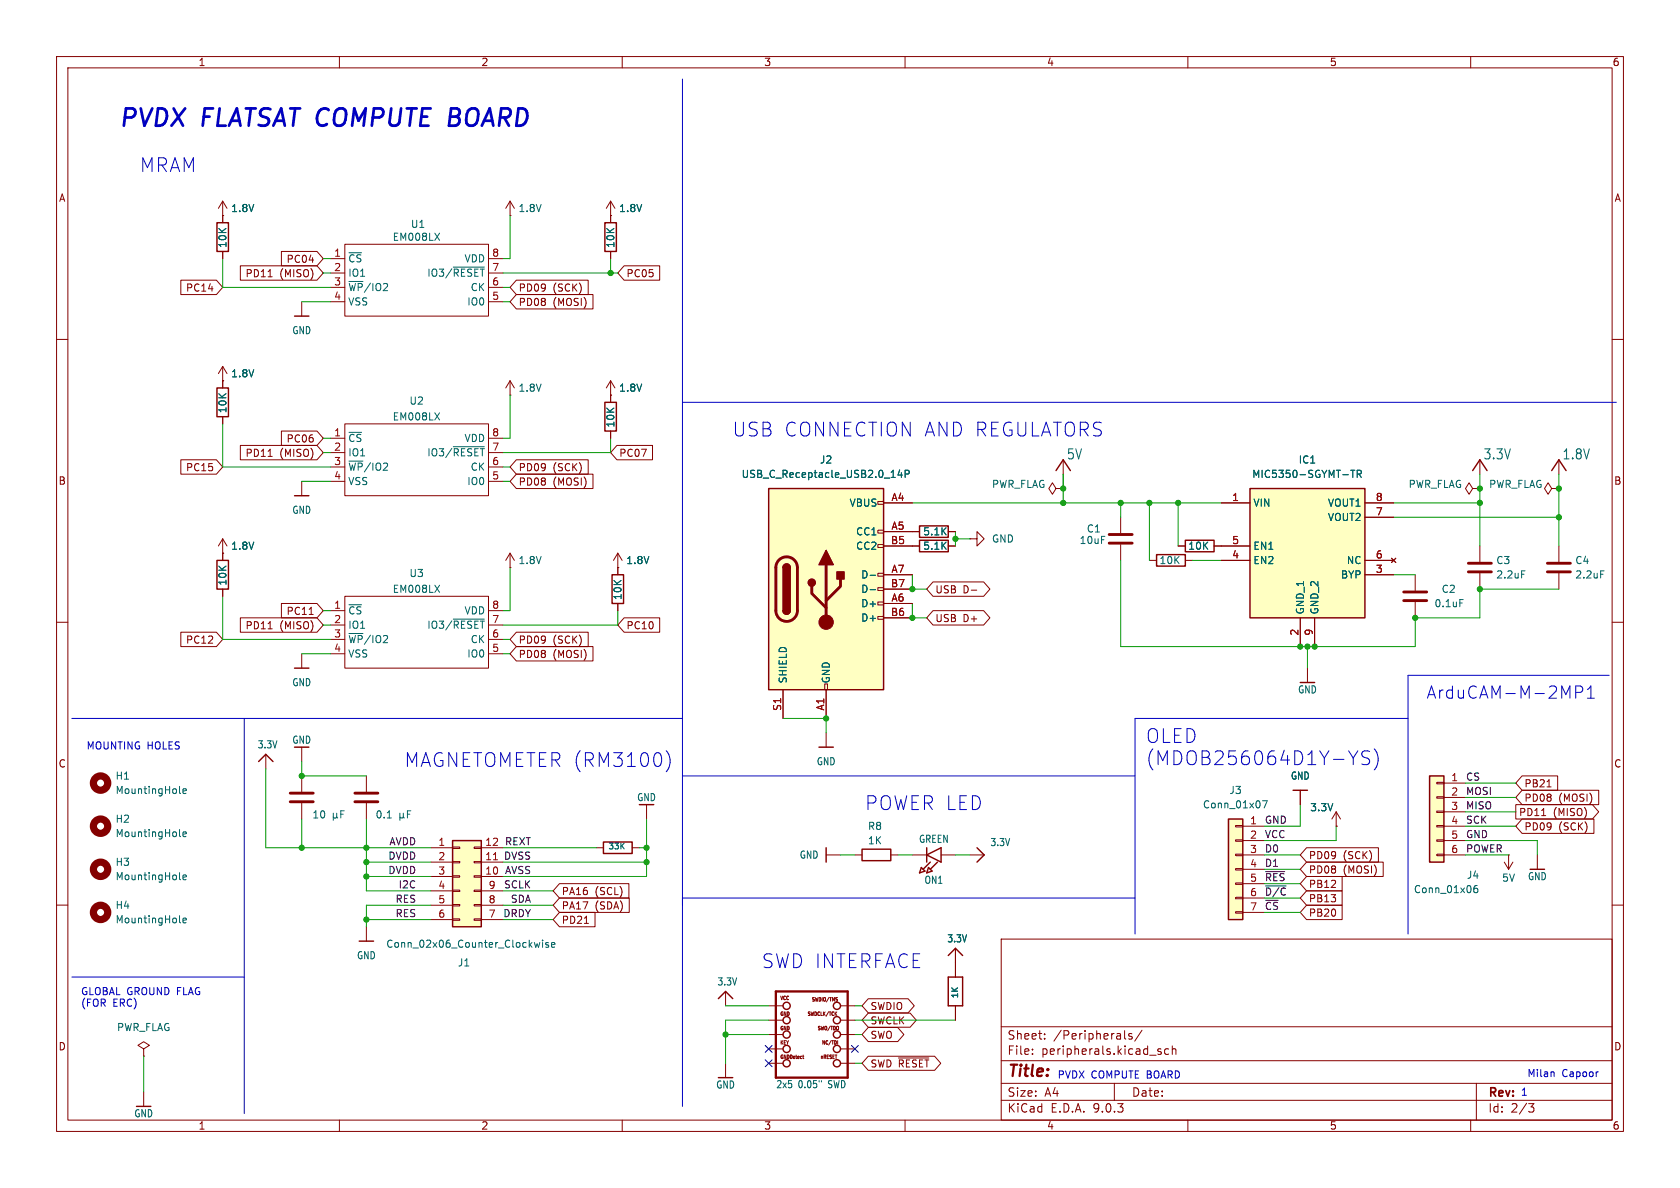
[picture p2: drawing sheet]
<svg xmlns="http://www.w3.org/2000/svg" width="297mm" height="210mm" viewBox="0 0 297 210" stroke-linecap="round" stroke-linejoin="round" font-family="sans-serif">
<g fill="none" stroke="#840000" stroke-width=".18">
<path d="M10 10h277v190h-277zM12 12h273v186h-273zM60 10v2M110 10v2M160 10v2M210 10v2M260 10v2M10 60h2M58.4 77.5h2.6M61 74.9h25.4v12.7h-25.4zM86.4 77.5h2.5M285 60h2"/>
<path d="M39.4 97.8h.1M39.4 95.3v3.8M39.4 95.3l-.8 1.2M39.4 95.3l.7 1.2M53.3 85.1v2.5M58.4 80h2.6M58.4 82.6h2.6M58.4 85.1h2.6M86.4 80h2.5M86.4 82.6h2.5M86.4 85.1h2.5M90.2 97.8l-.8 1.3"/>
<path d="M90.2 97.8l.7 1.3M90.2 97.8v2.5M161.3 96.5h1.3M161.3 94h1.3M167.6 96.5h1.3M167.6 94h1.3M171.4 95.3h1.3v-1.3l1.3 1.3-1.3 1.2v-1.2M171.4 95.3h.1M186.7 86.4l-.6-1.1-.7 1.1 .7 1 .6-1h1.3M188 86.4h.1M198.1 91.4v2.8M198.1 96.3v2.8"/>
<path d="M10 110h2M39.4 104.1v1.3M53.3 115.6v2.5M58.4 108h2.6M58.4 110.5h2.6M58.4 113h2.6M58.4 115.6h2.6M61 105.4h25.4v12.7h-25.4zM86.4 108h2.5M86.4 110.5h2.5M86.4 113h2.5M86.4 115.6h2.5"/>
<path d="M90.2 100.3h.1M285 110h2M64.8 137.2v2.8M146 129.5v2.6M64.8 142v2.8M105.4 149.9h1.3M111.8 149.9h1.2M146 151.1h2.6M151.1 151.1h1.3M157.5 151.1h1.2M161.3 151.1h2.5M166.4 151.1h2.5"/>
<path d="M171.4 151.1h2.6M10 160h2M168.9 167.6v2.6M177 166h108v32h-108zM285 160h2M60 198v2M110 198v2M160 198v2M177 194.5h108M177 191.5h108M177 187.5h108M177 181.5h108"/>
<path d="M182.5 186.3v.1M182.5 185.5v.1M184.7 183.6v.1M184.7 182.8v.1M197 191.5v3M198.8 182.2v1.3l.2 .2M200.1 182.8l-.4-.1-.2 .2 .1 .2 .5 .2v.3h-.6M201.9 182.1l-1.3 2M204.7 185.8l.5 .2 .1 .1-.1 .2-.4 .1M204.7 185.5h.5M206.6 185.5l-.4-.1-.3 .3v.4l.1 .2h.6M207.2 185.5l.3-.1 .3 .1 .1 .9"/>
<path d="M207.2 184.9v1.5M210 198v2M260 198v2M261 191.5v6.5M270.2 195.1h1l-.5 .6 .4 .1 .1 .5-.3 .3h-.4"/>
</g>
<g fill="none" stroke="#840000" stroke-width=".25">
<path d="M38.4 99.1h2v5h-2zM52.1 87.6h2.5M162.6 95.5h5v2h-5zM162.6 93h5v2h-5zM52.1 118.1h2.5M144.8 132.1h2.5M106.7 148.8h5.1v2.1h-5.1zM146 149.9v2.5M152.4 150.1h5.1v2h-5.1zM162.9 153.4l.6 .6-.9 .3zM163.8 151.1l2.6-1.2v2.5zM163.8 149.9v2.5"/>
<path d="M164.1 153.4l.7 .6-1 .3zM164.5 152.4l-1.3 1.3M165.7 152.4l-1.2 1.3M172.7 149.9l1.3 1.2-1.3 1.3M167.6 168.9l1.3-1.3 1.3 1.3"/>
</g>
<g fill="none" stroke="#006464" stroke-width=".18">
<path d="M76.9 73l.8 1.2M77.7 73l-.8 1.2M80.1 79h5.5M76.9 103.4l.8 1.3M77.7 103.4l-.8 1.3M80.1 109.4h5.5M68.5 144.6h.7M70.7 144.4l.2 .2h.2l.2-.2M70.7 143.8v1.2M71.3 144.4l.2 .2M71.3 143.8v.6M72 143.9h.5"/>
<path d="M72.6 143.3h-.6v1.3"/>
</g>
<path d="M196.1 94.5h4.1M196.1 96h4.1M62.7 141.7h4.1M62.7 140.2h4.1" fill="none" stroke="#840000" stroke-width=".51"/>
<path d="M135.9 86.4h20.3v35.5h-20.3z" fill="#ffffc2"/>
<g fill="none" stroke="#840000" stroke-width=".18">
<path d="M155.2 88.6h1v.6h-1zM155.2 93.7h1v.5h-1zM155.2 96.3h1v.5h-1zM156.2 88.9h5.1M156.2 94h5.1M156.2 96.5h5.1M275.6 96.5v2.8M155.2 101.3h1v.6h-1zM155.2 103.9h1v.5h-1zM155.2 106.4h1v.5h-1zM155.2 109h1v.5h-1zM156.2 101.6h5.1"/>
<path d="M156.2 104.1h5.1M156.2 106.7h5.1M156.2 109.2h5.1M275.6 101.3v2.8M138.4 121.9v5.1M145.8 120.9h.5v1h-.5zM146 121.9v5.1M271.8 151.1v2.6"/>
</g>
<path d="M135.9 86.4h20.3v35.5h-20.3zM138.4 100.3a.64 .64 0 0 1 .7-.6 .64 .64 0 0 1 .6 .6M138.4 108a.64 .64 0 0 0 .7 .6 .64 .64 0 0 0 .6-.6M270.5 153.7h2.5" fill="none" stroke="#840000" stroke-width=".25"/>
<path d="M137.7 99a1.9 1.9 0 0 1 2.1-.4 1.9 1.9 0 0 1 1.2 1.7v7.7a1.91 1.91 0 0 1-1.9 1.8 1.91 1.91 0 0 1-1.9-1.8v-7.8l.1-.7zM146 99.8v10.2M273.6 99.6h4M143.5 103.6v1.3l2.5 2.5M148.6 102.4v1.2l-2.6 2.6M273.6 101.1h4" fill="none" stroke="#840000" stroke-width=".51"/>
<g fill="#840000" stroke="#840000" stroke-width=".25">
<path d="M138.4 100.3h1.3v7.7h-1.3z"/>
<path d="M138.6 99.9a.64 .64 0 0 1 .7-.2 .64 .64 0 0 1 .4 .6h-1.3z"/>
<path d="M138.4 108h1.3a.64 .64 0 0 1-.6 .6 .64 .64 0 0 1-.7-.6z"/>
<path d="M146 97.3l1.3 2.5h-2.5z"/>
<path d="M148 101.1h1.2v1.3h-1.2z"/>
<circle cx="143.5" cy="103" r=".63"/>
</g>
<circle cx="146" cy="110" r="1.27" fill="#840000" stroke="#840000" stroke-width=".18"/>
<path d="M159.1 83.1l-.4 .9h.8M159.4 83.6v.8M160 83.8l.6-.1 .1-.1v-.3l-.7-.2v1.3M153.8 101.7h1M153.8 104.2h1M283 100.9h.6" fill="none" stroke="#006464" stroke-width=".18"/>
<path d="M252.7 137.2h2.6v15.2h-2.6z" fill="#ffffc2"/>
<g fill="none" stroke="#840000" stroke-width=".25">
<path d="M252.7 137.2h2.6v15.2h-2.6zM127 176.5l1.3-1.2 1.2 1.2M127 190.5h2.5"/>
<circle cx="139.1" cy="177.8" r=".63"/>
<circle cx="148" cy="177.8" r=".63"/>
<circle cx="139.1" cy="180.3" r=".63"/>
<circle cx="139.1" cy="182.9" r=".63"/>
<circle cx="139.1" cy="188" r=".63"/>
<circle cx="139.1" cy="185.4" r=".63"/>
<circle cx="148" cy="182.9" r=".63"/>
<circle cx="148" cy="180.3" r=".63"/>
<circle cx="148" cy="188" r=".63"/>
<circle cx="148" cy="185.4" r=".63"/>
</g>
<g fill="none" stroke="#840000" stroke-width=".18">
<path d="M254 138.3h1.3v.3h-1.3zM255.3 138.4h3.8M254 140.8h1.3v.3h-1.3zM254 143.4h1.3v.2h-1.3zM254 145.9h1.3v.3h-1.3zM254 148.5h1.3v.2h-1.3zM254 151h1.3v.3h-1.3zM255.3 141h3.8M255.3 143.5h3.8M255.3 146.1h3.8M255.3 148.6h3.8M255.3 151.1h3.8"/>
<path d="M265.9 152.4l.8 1.3M266.7 151.1h.1M266.7 151.1v2.6M267.5 152.4l-.8 1.3M128.3 175.3v2.5M135.9 177.8h2.5M147.7 179.2l.2 .3M147.9 178.9l-.3 .3M148 176.7l.1 .1-.1 .2M148 176.3l.1 .1M148.6 177.8h2.5M128.3 188v2.5"/>
<path d="M135.9 180.3h2.5M135.9 182.9h2.5M135.9 185.4h2.5M135.9 188h2.5M141.9 186.7h.2M142 186.5v.5l.1 .1M148.1 184v.6M148.6 180.3h2.5M148.6 182.9h2.5M148.6 185.4h2.5M148.6 188h2.5"/>
</g>
<path d="M261.1 156.5l-.3 .1a.86 .86 0 0 0 0 1.2l.4-.1 .1-.4-.3-.3h-.2l-.3 .3M145.2 191v.3" fill="none" stroke="#006464" stroke-width=".18"/>
<path d="M137.2 175.3h12.7v15.2h-12.7z" fill="none" stroke="#840000" stroke-width=".41"/>
<path d="M221 86.4h20.3v22.8h-20.3z" fill="#ffffc2"/>
<g fill="none" stroke="#840000" stroke-width=".25">
<path d="M38.4 39.4h2v5.1h-2zM106.9 39.4h2.1v5.1h-2.1zM52.1 55.9h2.5M38.4 68.6h2v5.1h-2zM106.9 71.1h2.1v5.1h-2.1zM186.7 83.2l1.3-1.9 1.2 1.9M204.5 98h5v2.1h-5zM209.5 95.5h5.1v2h-5.1zM221 86.4h20.3v22.8h-20.3zM260.3 83.2l1.3-1.9 1.3 1.9M274.3 83.2l1.3-1.9 1.3 1.9M108.2 101.6h2v5.1h-2z"/>
<path d="M45.7 134.6l1.3-1.2 1.3 1.2M63.5 166.4h2.5M167.6 172.7h2.6v5.1h-2.6z"/>
</g>
<g fill="none" stroke="#840000" stroke-width=".18">
<path d="M39.4 38.1h.1M39.4 35.6v3.8M39.4 35.6l-.8 1.2M39.4 35.6l.7 1.2M107.9 38.1h.1M107.9 35.6v3.8M107.9 35.6l-.7 1.2M107.9 35.6l.8 1.2M39.4 44.5v1.2M53.3 53.3v2.6M58.4 45.7h2.6M58.4 48.3h2.6"/>
<path d="M58.4 50.8h2.6M58.4 53.3h2.6M61 43.2h25.4v12.7h-25.4zM86.4 45.7h2.5M86.4 48.3h2.5M86.4 50.8h2.5M86.4 53.3h2.5M107.9 44.5v1.2M39.4 67.3h.1M39.4 64.8v3.8M39.4 73.7v1.2M39.4 64.8l-.8 1.2"/>
<path d="M39.4 64.8l.7 1.2M90.2 69.9h.1M90.2 67.3l-.8 1.3M90.2 67.3l.7 1.3M90.2 67.3v2.6M107.9 69.9h.1M107.9 67.3v3.8M107.9 76.2v1.3M107.9 67.3l-.7 1.3M107.9 67.3l.8 1.3M109.2 97.8l-.7 1.3M109.2 97.8l.8 1.3"/>
<path d="M109.2 97.8v3.8M188 81.3v2.5M203.2 99.1h1.3M208.3 96.5h1.2M209.5 99.1h1.3M214.6 96.5h6.4M215.9 88.9h5.1M215.9 99.1h5.1M241.3 88.9h5.1M241.3 99.1h5.1M241.3 91.4h5.1M246 98.7l.8 .7"/>
<path d="M246.8 98.7l-.8 .7M260.3 86.4l-.6-1.1-.6 1.1 .6 1 .6-1h1.3M261.6 86.4h.1M261.6 81.3v2.5M261.6 96.5v2.8M274.3 86.4l-.6-1.1-.7 1.1 .7 1 .6-1h1.3M275.6 86.4h.1M275.6 81.3v2.5M109.2 100.3h.1M109.2 106.7v1.3M229.9 109.2v5.1M232.4 109.2v5.1"/>
<path d="M241.3 101.6h5.1M250.2 101.6v2.8M250.2 106.4v2.8M261.6 101.3v2.8M47 133.4v2.5M53.3 132.1v2.5M53.3 137.2v2.8M53.3 142v2.8M114.3 142.2v2.6M64.8 163.8v2.6M168.9 170.2v2.5M168.9 177.8v2.5"/>
</g>
<g fill="none" stroke="#006464" stroke-width=".18">
<path d="M76.9 41.2l.8 1.3M77.7 41.2l-.8 1.3M80.1 47.2h5.5M238.8 83.1h.7M239.2 83.1v1.3M239.9 83.8l.6-.1 .2-.1-.1-.3-.7-.2v1.3M240.2 83.8l.5 .6M258.1 106h.6M269 100.9h.6M32.3 139.9l.6-.2v-.2l-.4-.1-.2 .2 .1 .6h.5M31.7 147.7l.2 .2M31.7 140.1l.2 .2"/>
<path d="M32.3 147.5l.6-.1v-.3h-.4l-.2 .1 .1 .6h.5M58.9 143.8v1.2M58.9 144.4l.2 .2h.2l.2-.2M59.5 144.4l.2 .2M59.5 143.8v.6M60.2 143.9h.5M60.9 143.3h-.7v1.3"/>
</g>
<path d="M259.6 99.6h4.1M248.2 104.6h4M248.2 106.2h4M259.6 101.1h4.1M51.3 141.7h4.1M51.3 140.2h4.1" fill="none" stroke="#840000" stroke-width=".51"/>
<g fill="none" stroke="#840000" stroke-width="1.3">
<circle cx="17.8" cy="138.4" r="1.27"/>
<circle cx="17.8" cy="146" r="1.27"/>
</g>
<path d="M80 148.6h5.1v15.2h-5.1z" fill="#ffffc2"/>
<path d="M228.6 139.7h2.5M229.9 120.7h2.5M80 148.6h5.1v15.2h-5.1zM24.1 195.6h2.6" fill="none" stroke="#840000" stroke-width=".25"/>
<g fill="none" stroke="#840000" stroke-width=".18">
<path d="M90.2 38.1h.1M90.2 35.6l-.8 1.2M90.2 35.6l.7 1.2M90.2 35.6v2.5M231.1 118.1v2.6M229.9 139.7v2.5M76.2 149.9h3.8M76.2 152.4h3.8M76.2 154.9h3.8M76.2 157.5h3.8M80 149.7h1.3v.3h-1.3zM80 152.3h1.3v.2h-1.3z"/>
<path d="M80 154.8h1.3v.3h-1.3zM80 157.4h1.3v.2h-1.3zM80 159.9h1.3v.2h-1.3zM83.8 149.7h1.3v.3h-1.3zM83.8 152.3h1.3v.2h-1.3zM83.8 154.8h1.3v.3h-1.3zM83.8 157.4h1.3v.2h-1.3zM83.8 159.9h1.3v.2h-1.3zM85.1 149.9h3.8M85.1 152.4h3.8M85.1 154.9h3.8M85.1 157.5h3.8"/>
<path d="M76.2 160h3.8M76.2 162.6h3.8M80 162.4h1.3v.3h-1.3zM83.8 162.4h1.3v.3h-1.3zM85.1 160h3.8M85.1 162.6h3.8M25.4 185.4l1-.6-1-.6-1 .6 1 .6v1.3M25.4 186.7h.1M25.4 193v2.6"/>
</g>
<path d="M87.2 152h.8" fill="none" stroke="#a90000" stroke-width=".18"/>
<path d="M31.7 155.3l.2 .2M32.3 155.1l.6-.1v-.3h-.4l-.2 .2 .1 .6h.5M31.7 163l.2 .1M32.3 162.7l.6-.1v-.2l-.4-.1-.2 .2 .1 .6h.5M95.4 166.6l-.2 .9-.2-.6M95.9 166.2v.1M95.9 166.6v.9M96.9 166.7l-.3-.1-.1 .2v.2l.4 .1v.3h-.4M97.5 167l.6-.1-.1-.2-.3-.1-.2 .2 .1 .6h.4" fill="none" stroke="#006464" stroke-width=".18"/>
<g fill="none" stroke="#840000" stroke-width="1.3">
<circle cx="17.8" cy="153.7" r="1.27"/>
<circle cx="17.8" cy="161.3" r="1.27"/>
</g>
<path d="M217.2 144.8h2.5v17.8h-2.5z" fill="#ffffc2"/>
<path d="M217.2 144.8h2.5v17.8h-2.5z" fill="none" stroke="#840000" stroke-width=".25"/>
<g fill="none" stroke="#840000" stroke-width=".18">
<path d="M39.4 38.1h.1M39.4 38.1v1.3M107.9 38.1h.1M107.9 38.1v1.3M32 49.5h6.3l1.1 1.3-1.1 1.3h-6.3zM39.4 44.5v1.2M42.5 47h13.5l1.1 1.3-1.1 1.2h-13.5zM47.4 48.9h.7M49.7 44.4h6.3l1.1 1.3-1.1 1.3h-6.3zM91.3 49.5h12.7v2.6h-12.7l-1.1-1.3zM91.3 52.1h13.5v2.5h-13.5l-1.1-1.3zM107.9 44.5v1.2"/>
<path d="M110.3 47h6.3v2.5h-6.3l-1.1-1.2zM39.4 67.3h.1M39.4 67.3v1.3M39.4 73.7v1.2M42.5 78.7h13.5l1.1 1.3-1.1 1.3h-13.5zM49.7 76.2h6.3l1.1 1.3-1.1 1.2h-6.3zM107.9 69.9h.1M107.9 69.9v1.2M107.9 76.2v1.3M109.1 78.7h6.3v2.6h-6.3l-1.2-1.3zM32 81.3h6.3l1.1 1.3-1.1 1.2h-6.3zM39.4 97.8h.1"/>
<path d="M39.4 97.8v1.3M47.4 80.7h.7M91.3 81.3h12.7v2.5h-12.7l-1.1-1.2zM91.3 83.8h13.5v2.6h-13.5l-1.1-1.3zM156.2 88.9h5.1M156.2 94h6.4M156.2 96.5h6.4M167.6 94h1.3M167.6 96.5h1.3M208.3 96.5h1.2M214.6 96.5h6.4M215.9 88.9h5.1"/>
<path d="M215.9 99.1h5.1M241.3 88.9h5.1M241.3 99.1h5.1M241.3 91.4h5.1M246 98.7l.8 .7M246.8 98.7l-.8 .7M32 111.8h6.3l1.1 1.2-1.1 1.3h-6.3zM39.4 104.1v1.3M42.5 109.2h13.5l1.1 1.3-1.1 1.3h-13.5zM47.4 111.2h.7M49.7 106.7h6.3l1.1 1.3-1.1 1.2h-6.3zM54.7 108.6h.7"/>
<path d="M91.3 111.8h12.7v2.5h-12.7l-1.1-1.3zM91.3 114.3h13.5v2.5h-13.5l-1.1-1.2zM109.2 100.3h.1M109.2 100.3v1.3M109.2 106.7v1.3M110.3 109.2h6.3v2.6h-6.3l-1.1-1.3zM156.2 101.6h5.1M156.2 104.1h5.1M156.2 106.7h5.1M156.2 109.2h5.1M164.9 102.9h9l1.1 1.2-1.1 1.3h-9l-1.1-1.3zM164.9 107.9h9l1.1 1.3-1.1 1.3h-9l-1.1-1.3z"/>
<path d="M171.7 104.3h1M229.9 109.2v5.1M232.4 109.2v5.1M241.3 101.6h5.1M138.4 121.9v5.1M146 121.9v5.1M229.9 139.7v2.5M269.1 137.2h6.3v2.5h-6.3l-1.1-1.3zM269.1 139.7h13.5v2.5h-13.5l-1.1-1.2zM273.5 139.1h.7M98.9 158.7h12.3v2.6h-12.3l-1.1-1.3zM98.9 156.2h12.3v2.6h-12.3l-1.1-1.3z"/>
<path d="M218.4 145.9h1.3v.3h-1.3zM218.4 148.5h1.3v.2h-1.3zM218.4 151h1.3v.3h-1.3zM218.4 153.5h1.3v.3h-1.3zM218.4 156.1h1.3v.2h-1.3zM218.4 158.6h1.3v.3h-1.3zM219.7 146.1h3.8M219.7 148.6h3.8M219.7 151.1h3.8M219.7 153.7h3.8M219.7 156.2h3.8M219.7 158.8h3.8"/>
<path d="M231 152.4h13.5v2.5h-13.5l-1.1-1.2zM231 154.9h6.3v2.6h-6.3l-1.1-1.3zM231 149.9h12.7v2.5h-12.7l-1.1-1.3zM231 157.5h6.3v2.5h-6.3l-1.1-1.2zM236.2 146.1h.1M236.2 143.5l.8 1.3M236.2 143.5l-.7 1.3M236.2 143.5v2.6M268 142.2h13.5l1.1 1.3-1.1 1.3h-13.5zM269.1 144.8h12.7v2.5h-12.7l-1.1-1.2zM272.5 144.2h.8M98.9 161.3h6.3v2.5h-6.3l-1.1-1.2z"/>
<path d="M103.3 163.2h.7M153.5 179.1h7.4l1.1 1.2-1.1 1.3h-7.4l-1.1-1.3zM153.5 176.6h7l1.1 1.2-1.1 1.2h-7l-1.1-1.2zM168.9 167.6v5.1M168.9 177.8v2.5M218.4 161.2h1.3v.2h-1.3zM219.7 161.3h3.8M231 160h6.3v2.6h-6.3l-1.1-1.3zM153.5 181.6h5.2l1.1 1.3-1.1 1.2h-5.2l-1.1-1.2zM153.5 186.7h11.7l1.1 1.3-1.1 1.2h-11.7l-1.1-1.2zM158.8 187h5.4"/>
</g>
<path d="M159.1 83.1l-.4 .9h.8M159.4 83.6v.8M160 83.8l.6-.1 .1-.1v-.3l-.7-.2v1.3M238.8 83.1h.7M239.2 83.1v1.3M239.9 83.8l.6-.1 .2-.1-.1-.3-.7-.2v1.3M240.2 83.8l.5 .6M153.8 101.7h1M153.8 104.2h1M223.2 141.5h.8l-.5 1.3" fill="none" stroke="#006464" stroke-width=".18"/>
<path d="M223.7 154.1h3.4M223.7 156.6h3.7" fill="none" stroke="#0f0f0f" stroke-width=".18"/>
<g fill="none" stroke="#0000c2" stroke-width=".18">
<path d="M120.6 14v181.6M120.6 71.1h165.1M284.5 119.4h-35.6v45.7M12.7 127h107.9M43.2 127v69.9M117.8 132.7a2.8 2.8 0 0 1 0 3.7M120.6 137.2h80.1M240 132.7l-.8 1.3M242.1 132.8l-.9-.1a.59 .59 0 0 0-.5 .6 .59 .59 0 0 0 .5 .6 .89 .89 0 0 1 .9 .6 .62 .62 0 0 1-.4 .7l-1-.1M242.9 132.4a2.8 2.8 0 0 1 0 3.7M248.9 127h-48.2v38.1M278.6 122.4h.8a.59 .59 0 0 0 .4-.6 .59 .59 0 0 0-.4-.5h-.8v2.1"/>
<path d="M280.6 123.4h1.3M280.6 121.9l.6-.6v2.1M120.6 158.8h80.1M12.7 172.7h30.5M274.6 189.5l.1 .2v.6M282.4 189.5h.2"/>
</g>
<g fill="none" stroke="#009600" stroke-width=".18">
<path d="M90.2 38.1v7.6h-1.3M39.4 45.7v5.1h19M53.3 53.3h5.1M57.1 45.7h1.3M57.1 48.3h1.3M88.9 48.3h20.3M88.9 50.8h1.3M88.9 53.3h1.3M107.9 45.7v2.6M39.4 74.9v7.7h19M57.1 77.5h1.3M90.2 69.9v7.6h-1.3"/>
<path d="M107.9 77.5v2.5h-19M53.3 85.1h5.1M57.1 80h1.3M88.9 82.6h1.3M88.9 85.1h1.3M161.3 88.9h54.6M168.9 94v2.5M168.9 95.3h2.5M188 83.8v5.1M198.1 99.1v15.2h52.1v-5.1h11.4v-5.1h14M198.1 88.9v2.5M203.2 88.9v10.2"/>
<path d="M208.3 88.9v7.6M210.8 99.1h5.1M246.4 88.9h15.2M246.4 91.4h29.2M261.6 83.8v12.7M275.6 83.8v12.7M39.4 105.4v7.6h19M53.3 115.6h5.1M57.1 110.5h1.3M57.1 108h1.3M88.9 115.6h1.3M88.9 113h1.3"/>
<path d="M90.2 100.3v7.7h-1.3M109.2 108v2.5h-20.3M161.3 101.6v2.5h2.5M161.3 106.7v2.5h2.5M231.1 114.3v3.8M246.4 101.6h3.8M47 135.9v14h29.2M53.3 134.6v2.6h11.5M138.4 127h7.6v2.5M259.1 138.4h8.9M53.3 144.8v5.1M64.8 154.9h11.4"/>
<path d="M64.8 144.8v12.7h11.4M64.8 152.4h11.4M88.9 157.5h8.9M88.9 149.9h16.5M88.9 152.4h25.4M113 149.9h1.3M114.3 144.8v10.1h-25.4M148.6 151.1h2.5M158.7 151.1h2.6M168.9 151.1h2.5M223.5 153.7h6.4M223.5 151.1h6.4"/>
<path d="M223.5 158.8h6.4M223.5 156.2h6.4M229.9 142.2v3.9h-6.4M236.2 146.1v2.5h-12.7M259.1 148.6h12.7v2.5M259.1 146.1h8.9M259.1 151.1h7.6M259.1 141h8.9M259.1 143.5h8.9M64.8 162.6h11.4M76.2 160h-11.4v3.8M88.9 162.6h8.9"/>
<path d="M88.9 160h8.9M128.3 177.8h7.6M151.1 177.8h1.3M223.5 161.3h6.4M25.4 186.7v6.3M128.3 182.9h7.6M135.9 180.3h-7.6v7.7M151.1 182.9h1.3M151.1 180.3h17.8M151.1 188h1.3"/>
</g>
<path d="M135.3 184.8l1.2 1.2M135.3 187.4l1.2 1.2M136.5 184.8l-1.2 1.2M136.5 187.4l-1.2 1.2M150.5 184.8l1.2 1.2M151.7 184.8l-1.2 1.2" fill="none" stroke="#000084" stroke-width=".18"/>
<g fill="#009600" stroke="#009600" stroke-width=".18">
<circle cx="232.4" cy="114.3" r=".46"/>
<circle cx="231.1" cy="114.3" r=".46"/>
<circle cx="229.9" cy="114.3" r=".46"/>
<circle cx="161.3" cy="104.1" r=".46"/>
<circle cx="198.1" cy="88.9" r=".46"/>
<circle cx="188" cy="88.9" r=".46"/>
<circle cx="168.9" cy="95.3" r=".46"/>
<circle cx="261.6" cy="104.1" r=".46"/>
<circle cx="250.2" cy="109.2" r=".46"/>
<circle cx="275.6" cy="86.4" r=".46"/>
<circle cx="261.6" cy="86.4" r=".46"/>
<circle cx="275.6" cy="91.4" r=".46"/>
<circle cx="261.6" cy="88.9" r=".46"/>
<circle cx="128.3" cy="182.9" r=".46"/>
<circle cx="114.3" cy="152.4" r=".46"/>
<circle cx="161.3" cy="109.2" r=".46"/>
<circle cx="146" cy="127" r=".46"/>
<circle cx="203.2" cy="88.9" r=".46"/>
<circle cx="208.3" cy="88.9" r=".46"/>
<circle cx="188" cy="86.4" r=".46"/>
<circle cx="64.8" cy="152.4" r=".46"/>
<circle cx="64.8" cy="149.9" r=".46"/>
<circle cx="64.8" cy="154.9" r=".46"/>
<circle cx="53.3" cy="149.9" r=".46"/>
<circle cx="53.3" cy="137.2" r=".46"/>
<circle cx="114.3" cy="149.9" r=".46"/>
<circle cx="64.8" cy="162.6" r=".46"/>
<circle cx="107.9" cy="48.3" r=".46"/>
</g>
<text font-size="4.2" fill="#0000c2" x="20.8" y="23.1">PVDX FLATSAT COMPUTE BOARD</text>
<g font-size="3.4" fill="#0000c2">
<text x="24.7" y="30.7">MRAM</text>
<text x="129.5" y="77.4">USB CONNECTION AND REGULATORS</text>
<text x="202.4" y="131.6">OLED</text>
<text x="71.5" y="135.8">MAGNETOMETER (RM3100)</text>
<text x="202.4" y="135.5">(MDOB256064D1Y-YS)</text>
<text x="152.9" y="143.4">POWER LED</text>
<text x="134.6" y="171.4">SWD INTERFACE</text>
</g>
<text font-size="3" fill="#0000c2" x="252.1" y="123.7">ArduCAM-M-2MP1</text>
<text font-size="2.8" fill="#840000" x="178" y="190.9">Title:</text>
<g font-size="2.5" fill="#006464">
<text x="188.5" y="81.4">5V</text>
<text x="262.2" y="81.4">3.3V</text>
<text x="276.2" y="81.4">1.8V</text>
</g>
<g font-size="2.1" fill="#840000">
<text x="178" y="184">Sheet:</text>
<text x="186.2" y="184">/Peripherals/</text>
<text x="178" y="186.7">File:</text>
<text x="184.1" y="186.7">peripherals.kicad_sch</text>
<text x="178" y="196.9">KiCad</text>
<text x="178" y="194.1">Size:</text>
<text x="184.7" y="194.1">A4</text>
<text x="185.7" y="196.9">E.D.A.</text>
<text x="193.3" y="196.9">9.0.3</text>
<text x="200" y="194.1">Date:</text>
<text x="263" y="194.3">Rev:</text>
<text x="263" y="196.9">Id:</text>
<text x="267.1" y="196.9">2/3</text>
</g>
<g font-size="1.8" fill="#840000">
<text x="35" y="11.9">1</text>
<text x="85" y="11.9">2</text>
<text x="135" y="11.9">3</text>
<text x="185" y="11.9">4</text>
<text x="235" y="11.9">5</text>
<text x="285" y="11.9">6</text>
<text x="10.3" y="35.9">A</text>
<text x="285.3" y="35.9">A</text>
<text x="50.6" y="46.7">PC04</text>
<text x="32.8" y="51.8">PC14</text>
<text x="43.3" y="49.2">PD11</text>
<text x="49.4" y="49.2">(MISO)</text>
<text x="91.6" y="51.8">PD09</text>
<text x="97.7" y="51.8">(SCK)</text>
<text x="110.6" y="49.2">PC05</text>
<text x="91.6" y="54.3">PD08</text>
<text x="97.7" y="54.3">(MOSI)</text>
<text x="32.8" y="83.5">PC15</text>
<text x="43.3" y="81">PD11</text>
<text x="49.4" y="81">(MISO)</text>
<text x="50.6" y="78.4">PC06</text>
<text x="91.6" y="83.5">PD09</text>
<text x="97.7" y="83.5">(SCK)</text>
<text x="109.4" y="81">PC07</text>
<text x="10.3" y="85.9">B</text>
<text x="91.6" y="86">PD08</text>
<text x="97.7" y="86">(MOSI)</text>
<text x="285.3" y="85.9">B</text>
<text x="165.3" y="105.1">USB</text>
<text x="170.2" y="105.1">D-</text>
<text x="32.8" y="114">PC12</text>
<text x="43.3" y="111.4">PD11</text>
<text x="49.4" y="111.4">(MISO)</text>
<text x="50.6" y="108.9">PC11</text>
<text x="91.6" y="114">PD09</text>
<text x="97.7" y="114">(SCK)</text>
<text x="110.6" y="111.4">PC10</text>
<text x="165.3" y="110.2">USB</text>
<text x="170.2" y="110.2">D+</text>
<text x="91.6" y="116.5">PD08</text>
<text x="97.7" y="116.5">(MOSI)</text>
<text x="10.3" y="135.9">C</text>
<text x="285.3" y="135.9">C</text>
<text x="269.4" y="139.4">PB21</text>
<text x="269.4" y="141.9">PD08</text>
<text x="275.5" y="141.9">(MOSI)</text>
<text x="268.4" y="144.5">PD11</text>
<text x="269.4" y="147">PD09</text>
<text x="274.6" y="144.5">(MISO)</text>
<text x="275.5" y="147">(SCK)</text>
<text x="231.3" y="154.6">PD08</text>
<text x="231.3" y="152.1">PD09</text>
<text x="237.4" y="154.6">(MOSI)</text>
<text x="237.4" y="152.1">(SCK)</text>
<text x="99.2" y="161">PA17</text>
<text x="99.2" y="158.4">PA16</text>
<text x="105.2" y="161">(SDA)</text>
<text x="105.2" y="158.4">(SCL)</text>
<text x="231.3" y="157.2">PB12</text>
<text x="231.3" y="159.7">PB13</text>
<text x="99.2" y="163.5">PD21</text>
<text x="231.3" y="162.2">PB20</text>
<text x="10.3" y="185.9">D</text>
<text x="285.3" y="185.9">D</text>
<text x="35" y="199.9">1</text>
<text x="85" y="199.9">2</text>
<text x="135" y="199.9">3</text>
<text x="185" y="199.9">4</text>
<text x="235" y="199.9">5</text>
<text x="285" y="199.9">6</text>
</g>
<g font-size="1.8" fill="#006464">
<text x="40.8" y="37.7">1.8V</text>
<text x="72.5" y="40.5">U1</text>
<text x="91.6" y="37.7">1.8V</text>
<text x="109.3" y="37.7">1.8V</text>
<text x="40.2" y="43.9" transform="rotate(-90 40.2 43.9)">10K</text>
<text x="61.5" y="46.6">~{CS}</text>
<text x="69.3" y="42.8">EM008LX</text>
<text x="82" y="46.6">VDD</text>
<text x="108.8" y="43.9" transform="rotate(-90 108.8 43.9)">10K</text>
<text x="61.5" y="49.1">IO1</text>
<text x="61.5" y="51.7">~{WP}/IO2</text>
<text x="75.4" y="49.1">IO3/~{RESET}</text>
<text x="83.1" y="51.7">CK</text>
<text x="51.6" y="59.3">GND</text>
<text x="61.5" y="54.2">VSS</text>
<text x="82.5" y="54.2">IO0</text>
<text x="40.8" y="66.9">1.8V</text>
<text x="72.3" y="71.7">U2</text>
<text x="91.6" y="69.4">1.8V</text>
<text x="109.3" y="69.4">1.8V</text>
<text x="40.2" y="73.1" transform="rotate(-90 40.2 73.1)">10K</text>
<text x="69.3" y="74.5">EM008LX</text>
<text x="108.8" y="75.7" transform="rotate(-90 108.8 75.7)">10K</text>
<text x="61.5" y="78.3">~{CS}</text>
<text x="61.5" y="80.9">IO1</text>
<text x="61.5" y="83.4">~{WP}/IO2</text>
<text x="75.4" y="80.9">IO3/~{RESET}</text>
<text x="82" y="78.3">VDD</text>
<text x="83.1" y="83.4">CK</text>
<text x="144.9" y="82.1">J2</text>
<text x="229.5" y="82.1">IC1</text>
<text x="61.5" y="86">VSS</text>
<text x="82.5" y="86">IO0</text>
<text x="131" y="84.7">USB_C_Receptacle_USB2.0_14P</text>
<text x="150.1" y="89.8">VBUS</text>
<text x="175.3" y="86.5">PWR_FLAG</text>
<text x="221.3" y="84.7">MIC5350-SGYMT-TR</text>
<text x="221.5" y="89.8">VIN</text>
<text x="234.7" y="89.8">VOUT1</text>
<text x="248.9" y="86.5">PWR_FLAG</text>
<text x="263.1" y="86.5">PWR_FLAG</text>
<text x="51.6" y="91">GND</text>
<text x="151.2" y="94.8">CC1</text>
<text x="163.1" y="94.8">5.1K</text>
<text x="192" y="94.3">C1</text>
<text x="234.7" y="92.3">VOUT2</text>
<text x="40.8" y="97.4">1.8V</text>
<text x="91.6" y="99.9">1.8V</text>
<text x="110.6" y="99.9">1.8V</text>
<text x="151.2" y="97.4">CC2</text>
<text x="163.1" y="97.4">5.1K</text>
<text x="175.3" y="96.1">GND</text>
<text x="190.8" y="96.4">10uF</text>
<text x="204.9" y="99.9">10K</text>
<text x="210" y="97.4">10K</text>
<text x="221.5" y="97.4">EN1</text>
<text x="221.5" y="99.9">EN2</text>
<text x="238" y="99.9">NC</text>
<text x="264.4" y="99.9">C3</text>
<text x="278.4" y="99.9">C4</text>
<text x="40.2" y="103.6" transform="rotate(-90 40.2 103.6)">10K</text>
<text x="69.3" y="105">EM008LX</text>
<text x="72.3" y="102.2">U3</text>
<text x="110.1" y="106.2" transform="rotate(-90 110.1 106.2)">10K</text>
<text x="152.1" y="102.5">D-</text>
<text x="152.1" y="105">D-</text>
<text x="152.1" y="107.5">D+</text>
<text x="237" y="102.5">BYP</text>
<text x="253.5" y="107.5">0.1uF</text>
<text x="254.8" y="105">C2</text>
<text x="264.4" y="102.5">2.2uF</text>
<text x="278.4" y="102.5">2.2uF</text>
<text x="61.5" y="108.8">~{CS}</text>
<text x="61.5" y="111.4">IO1</text>
<text x="61.5" y="113.9">~{WP}/IO2</text>
<text x="75.4" y="111.4">IO3/~{RESET}</text>
<text x="82" y="108.8">VDD</text>
<text x="83.1" y="113.9">CK</text>
<text x="152.1" y="110.1">D+</text>
<text x="230.7" y="108.7" transform="rotate(-90 230.7 108.7)">GND_1</text>
<text x="233.3" y="108.7" transform="rotate(-90 233.3 108.7)">GND_2</text>
<text x="61.5" y="116.4">VSS</text>
<text x="82.5" y="116.4">IO0</text>
<text x="51.6" y="121.5">GND</text>
<text x="139.3" y="120.9" transform="rotate(-90 139.3 120.9)">SHIELD</text>
<text x="146.9" y="120.9" transform="rotate(-90 146.9 120.9)">GND</text>
<text x="229.4" y="122.8">GND</text>
<text x="51.6" y="131.7">GND</text>
<text x="45.4" y="132.5">3.3V</text>
<text x="144.3" y="135.5">GND</text>
<text x="20.3" y="138">H1</text>
<text x="20.3" y="140.6">MountingHole</text>
<text x="112.5" y="141.8">GND</text>
<text x="212.6" y="143.1">Conn_01x07</text>
<text x="217.2" y="140.6">J3</text>
<text x="228.1" y="138">GND</text>
<text x="231.5" y="143.6">3.3V</text>
<text x="20.3" y="145.6">H2</text>
<text x="20.3" y="148.2">MountingHole</text>
<text x="55.1" y="144.9">10</text>
<text x="66.3" y="144.9">0.1</text>
<text x="153.3" y="146.9">R8</text>
<text x="153.3" y="149.5">1K</text>
<text x="162.4" y="149.2">GREEN</text>
<text x="175" y="149.8">3.3V</text>
<text x="20.3" y="153.3">H3</text>
<text x="20.3" y="155.8">MountingHole</text>
<text x="141.3" y="152">GND</text>
<text x="259.2" y="155.5">J4</text>
<text x="270" y="155.8">GND</text>
<text x="20.3" y="160.9">H4</text>
<text x="163.3" y="156.4">ON1</text>
<text x="249.9" y="158.1">Conn_01x06</text>
<text x="265.4" y="156.1">5V</text>
<text x="20.3" y="163.4">MountingHole</text>
<text x="68.2" y="167.7">Conn_02x06_Counter_Clockwise</text>
<text x="167.4" y="166.8">3.3V</text>
<text x="63" y="169.8">GND</text>
<text x="80.9" y="171">J1</text>
<text x="126.7" y="174.4">3.3V</text>
<text x="20.6" y="182.5">PWR_FLAG</text>
<text x="23.6" y="197.7">GND</text>
<text x="126.5" y="192.6">GND</text>
<text x="137.1" y="192.6">2x5</text>
<text x="141.1" y="192.6">0.05&quot;</text>
<text x="146.6" y="192.6">SWD</text>
</g>
<g font-size="1.8" fill="#a90000">
<text x="59" y="45.5">1</text>
<text x="86.9" y="45.5">8</text>
<text x="59" y="48">2</text>
<text x="59" y="50.5">3</text>
<text x="59" y="53.1">4</text>
<text x="86.9" y="48">7</text>
<text x="86.9" y="50.5">6</text>
<text x="86.9" y="53.1">5</text>
<text x="59" y="77.2">1</text>
<text x="86.9" y="77.2">8</text>
<text x="59" y="79.8">2</text>
<text x="59" y="82.3">3</text>
<text x="86.9" y="79.8">7</text>
<text x="86.9" y="82.3">6</text>
<text x="59" y="84.8">4</text>
<text x="86.9" y="84.8">5</text>
<text x="157.5" y="88.6">A4</text>
<text x="217.7" y="88.6">1</text>
<text x="243.1" y="88.6">8</text>
<text x="157.5" y="93.7">A5</text>
<text x="243.1" y="91.2">7</text>
<text x="157.4" y="96.3">B5</text>
<text x="157.5" y="101.3">A7</text>
<text x="217.7" y="96.3">5</text>
<text x="217.7" y="98.8">4</text>
<text x="243.1" y="98.8">6</text>
<text x="243.1" y="101.3">3</text>
<text x="59" y="107.7">1</text>
<text x="86.9" y="107.7">8</text>
<text x="157.4" y="103.9">B7</text>
<text x="157.5" y="106.4">A6</text>
<text x="59" y="110.2">2</text>
<text x="59" y="112.8">3</text>
<text x="86.9" y="110.2">7</text>
<text x="86.9" y="112.8">6</text>
<text x="157.4" y="109">B6</text>
<text x="229.6" y="112.5" transform="rotate(-90 229.6 112.5)">2</text>
<text x="232.2" y="112.5" transform="rotate(-90 232.2 112.5)">9</text>
<text x="59" y="115.3">4</text>
<text x="86.9" y="115.3">5</text>
<text x="138.2" y="125.8" transform="rotate(-90 138.2 125.8)">S1</text>
<text x="145.8" y="125.7" transform="rotate(-90 145.8 125.7)">A1</text>
<text x="256.5" y="138.2">1</text>
<text x="256.5" y="140.7">2</text>
<text x="256.5" y="143.3">3</text>
<text x="77.4" y="149.6">1</text>
<text x="85.7" y="149.6">12</text>
<text x="220.9" y="145.8">1</text>
<text x="220.9" y="148.3">2</text>
<text x="256.5" y="145.8">4</text>
<text x="256.5" y="148.3">5</text>
<text x="77.4" y="152.1">2</text>
<text x="77.4" y="154.7">3</text>
<text x="85.7" y="152.1">11</text>
<text x="85.7" y="154.7">10</text>
<text x="220.9" y="150.9">3</text>
<text x="220.9" y="153.4">4</text>
<text x="220.9" y="156">5</text>
<text x="256.5" y="150.9">6</text>
<text x="77.4" y="157.2">4</text>
<text x="77.4" y="159.8">5</text>
<text x="86.3" y="157.2">9</text>
<text x="86.3" y="159.8">8</text>
<text x="220.9" y="158.5">6</text>
<text x="220.9" y="161">7</text>
<text x="77.4" y="162.3">6</text>
<text x="86.3" y="162.3">7</text>
</g>
<g font-size="1.8" fill="#0000c2">
<text x="15.2" y="132.7">MOUNTING HOLES</text>
<text x="14.2" y="176.1">GLOBAL GROUND FLAG</text>
<text x="14.2" y="178.2">(FOR</text>
<text x="19.9" y="178.2">ERC)</text>
<text x="186.9" y="190.9">PVDX COMPUTE BOARD</text>
<text x="269.9" y="190.6">Milan</text>
<text x="276.1" y="190.6">Capoor</text>
<text x="268.8" y="193.9">1</text>
</g>
<g font-size="1.8" fill="#0f0f0f">
<text x="259.1" y="140.6">MOSI</text>
<text x="259.1" y="143.2">MISO</text>
<text x="259.1" y="138.1">CS</text>
<text x="68.7" y="149.5">AVDD</text>
<text x="89.2" y="149.5">REXT</text>
<text x="223.5" y="148.2">VCC</text>
<text x="223.5" y="145.7">GND</text>
<text x="259.1" y="148.2">GND</text>
<text x="259.1" y="145.7">SCK</text>
<text x="68.6" y="154.6">DVDD</text>
<text x="68.6" y="152.1">DVDD</text>
<text x="89" y="152.1">DVSS</text>
<text x="89.2" y="154.6">AVSS</text>
<text x="223.5" y="153.3">D1</text>
<text x="223.5" y="155.9">~{RES}</text>
<text x="223.5" y="150.8">D0</text>
<text x="259.1" y="150.8">POWER</text>
<text x="69.8" y="159.7">RES</text>
<text x="70.4" y="157.1">I2C</text>
<text x="89" y="157.1">SCLK</text>
<text x="90.2" y="159.7">SDA</text>
<text x="223.5" y="160.9">~{CS}</text>
<text x="223.5" y="158.4">~{D/C}</text>
<text x="69.8" y="162.2">RES</text>
<text x="88.9" y="162.2">DRDY</text>
</g>
<g font-size="1.7" fill="#840000">
<text x="153.8" y="178.7">SWDIO</text>
<text x="153.8" y="183.8">SWO</text>
<text x="153.8" y="181.3">SWCLK</text>
<text x="153.8" y="188.9">SWD ~{RESET}</text>
</g>
<g font-size="1.4" fill="#006464">
<text x="107.4" y="150.4">33K</text>
<text x="169.6" y="176.6" transform="rotate(-90 169.6 176.6)">1K</text>
</g>
<g font-size=".9" fill="#840000">
<text x="137.8" y="177">VCC</text>
<text x="137.8" y="179.8">GND</text>
<text x="142.6" y="179.8">SWDCLK/TCK</text>
<text x="143.4" y="177.2">SWDIO/TMS</text>
<text x="137.8" y="182.3">GND</text>
<text x="137.8" y="184.9">KEY</text>
<text x="144.4" y="182.3">SWO/TDO</text>
<text x="145.2" y="184.9">NC/TDI</text>
<text x="137.8" y="187.4">GNDDetect</text>
<text x="144.9" y="187.4">nRESET</text>
</g>
</svg>
